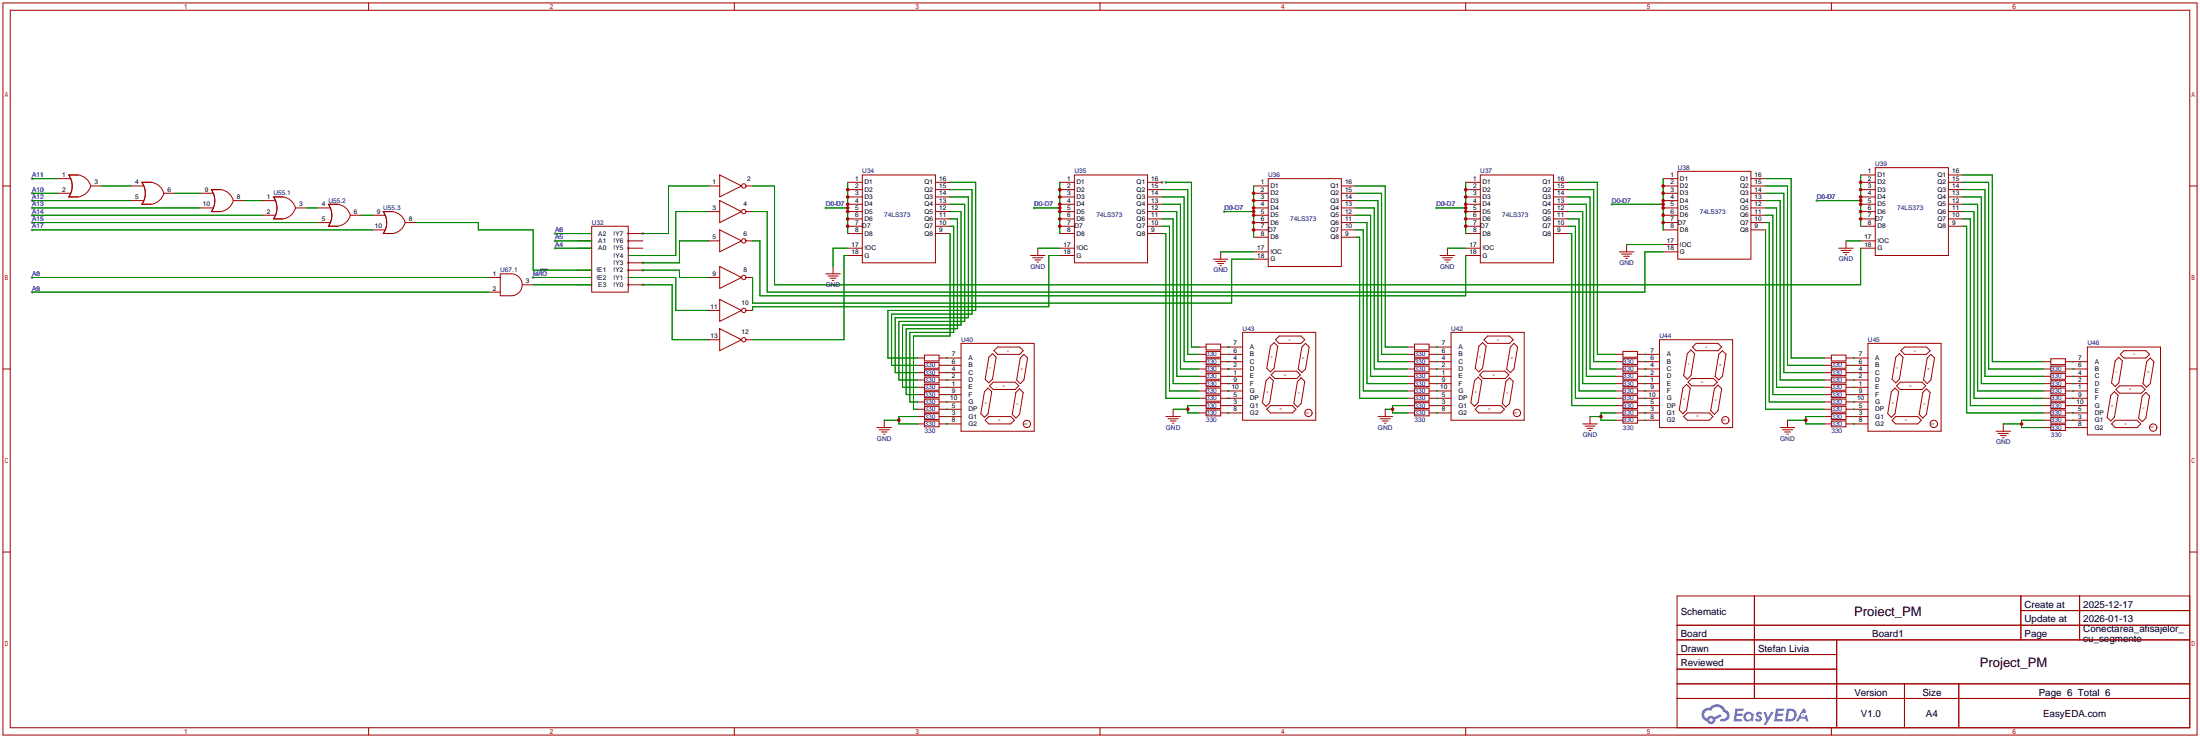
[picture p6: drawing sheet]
<svg xmlns="http://www.w3.org/2000/svg" width="764mm" height="256mm" viewBox="0 0 764 256" stroke-linecap="round" stroke-linejoin="round" font-family="sans-serif">
<g fill="#999">
<circle cx="218.2" cy="81" r=".51"/>
<circle cx="218.2" cy="83.6" r=".51"/>
<circle cx="218.2" cy="86.1" r=".51"/>
<circle cx="218.2" cy="91.2" r=".51"/>
<circle cx="218.2" cy="93.7" r=".51"/>
<circle cx="218.2" cy="98.8" r=".51"/>
<circle cx="403.6" cy="63.2" r=".51"/>
<circle cx="223.3" cy="93.7" r=".51"/>
<circle cx="223.3" cy="91.2" r=".51"/>
<circle cx="223.3" cy="81" r=".51"/>
<circle cx="223.3" cy="98.8" r=".51"/>
<circle cx="286.8" cy="72.1" r=".51"/>
<circle cx="359.2" cy="72.1" r=".51"/>
<circle cx="425.2" cy="73.4" r=".51"/>
<circle cx="498.9" cy="72.1" r=".51"/>
<circle cx="559.8" cy="70.9" r=".51"/>
<circle cx="630.9" cy="69.6" r=".51"/>
<circle cx="404.9" cy="63.2" r=".51"/>
<circle cx="192.8" cy="86.1" r=".51"/>
<circle cx="192.8" cy="81" r=".51"/>
<circle cx="192.8" cy="83.6" r=".51"/>
<circle cx="11.2" cy="62" r=".51"/>
<circle cx="11.2" cy="67.1" r=".51"/>
<circle cx="11.2" cy="69.6" r=".51"/>
<circle cx="11.2" cy="72.1" r=".51"/>
<circle cx="11.2" cy="74.7" r=".51"/>
<circle cx="11.2" cy="77.2" r=".51"/>
<circle cx="11.2" cy="79.8" r=".51"/>
<circle cx="11.2" cy="96.3" r=".51"/>
<circle cx="11.2" cy="101.3" r=".51"/>
<circle cx="185.2" cy="96.3" r=".51"/>
</g>
<g fill="none" stroke="#a10000" stroke-width=".35">
<path d="M1 1h762v254h-762zM3.6 3.6h756.9v248.9h-756.9zM128 1v2.6M255 1v2.6M382 1v2.6M509 1v2.6M636 1v2.6M1 64.5h2.6M760.5 64.5h2.5M1 128h2.6M760.5 128h2.5M1 191.5h2.6"/>
<path d="M760.5 191.5h2.5M582.4 206.8h178.1v45.7h-178.1zM582.4 216.9h178.1M609.3 206.8v35.5M701.8 206.8v15.2M701.8 211.8h58.7M722.2 206.8v15.2M582.4 222h178.1M582.4 227.1h55.5M582.4 237.2h178.1M582.4 232.2h55.5M637.9 222v30.5"/>
<path d="M661.4 237.2v15.3M680.3 237.2v15.3M128 252.5v2.5M255 252.5v2.5M382 252.5v2.5M509 252.5v2.5M582.4 242.3h178.1M636 252.5v2.5"/>
</g>
<g fill="#5487ff">
<path d="M610.2 247.2a1.3 1.3 0 0 1 1.8 .2l-.4 .7-.8-.4 .1 .4a1.21 1.21 0 0 1 .8 1.9 1.21 1.21 0 0 1-2.1 0l-.2-.2 .5-.6 .8 .4a.31 .31 0 0 0 .4-.3 .31 .31 0 0 0-.3-.3 1.12 1.12 0 0 1-.6-1.8z"/>
<path d="M612.4 247h.9l.6 1.9 1.2-1.9h.9l-2.7 4.5h-.9l1-1.7z"/>
<path d="M602.7 245.8l2.8 .2-.1 .5-2 .1-.1 .9h1.6l.4 .4-.4 .4h-1.7l-.2 1.2 1.9 .1 .2 .3-.2 .3-2.9 .1z"/>
<path d="M616.8 245.8l2.8 .2-.1 .5-2 .1-.1 .9h1.6l.4 .4-.4 .4h-1.7l-.2 1.2 1.9 .1 .2 .3-.2 .3-2.9 .1z"/>
<path d="M626.2 245.8h.7l.4 1.4-.7 .3a.75 .75 0 0 0-1.1 .3 .75 .75 0 0 0 .5 1 .75 .75 0 0 0 .9-.6l.5-.3 .7 2.4h-.9l-.2-1h-1.9l-.5 1h-.9z"/>
<path d="M620.6 245.8l-.7 4.5h1.5a2.27 2.27 0 0 0 2.6-2.3 2.27 2.27 0 0 0-2.7-2.2zM621.3 246.6a1.54 1.54 0 0 1 1.8 1.7 1.54 1.54 0 0 1-2.2 1.2z"/>
<path d="M606 247.4a1.67 1.67 0 0 0-.3 2.4 1.67 1.67 0 0 0 2.4 .2l.7 .3 .3-2.5-.7-.3a1.58 1.58 0 0 0-2.4-.1zM606.1 248.6a1.05 1.05 0 0 1 2.1 0 1.05 1.05 0 0 1-2.1 0z"/>
<path d="M591.6 246.2a2.37 2.37 0 0 0 1.2 4 1.54 1.54 0 0 0 1.7 1 1.54 1.54 0 0 0 1.3-1.6l2.1-1.1-.5-.8-2 1.1a1.57 1.57 0 0 0-2.6 .5 1.5 1.5 0 0 1-.8-2.1 1.5 1.5 0 0 1 2.2-.6 2.27 2.27 0 0 1 2.3-1.4 2.27 2.27 0 0 1 2 1.9 1.23 1.23 0 0 1 1.2 1.5 1.23 1.23 0 0 1-1.8 .8 .47 .47 0 0 0-.5 .4 .47 .47 0 0 0 .4 .5 2.14 2.14 0 0 0 2.7-1.3 2.14 2.14 0 0 0-1.3-2.8 3.4 3.4 0 0 0-5.6-.7l-1 .1zM593.6 249.8a.6 .6 0 0 1 1.2 0 .6 .6 0 0 1-1.2 0z"/>
<circle cx="626.2" cy="248.1" r=".28"/>
</g>
<g fill="none" stroke="#a10000" stroke-width=".35">
<path d="M582.7 59.4h25.4v30.5h-25.4zM651.3 58.2h25.4v30.4h-25.4zM20.1 67.1h4.3M20.1 62h4.3M27.1 60.7h-3.2a6.6 6.6 0 0 1 0 7.6h3.2M27.1 60.7a5.1 5.1 0 0 1 4.4 3.8M31.5 64.5a5.2 5.2 0 0 1-4.4 3.8M31.5 64.5h3.8M45.5 64.5h4.3M45.5 69.6h4.3M52.5 63.2h-3.2a6.6 6.6 0 0 1 0 7.7h3.2M52.5 63.2a5.1 5.1 0 0 1 4.4 3.9"/>
<path d="M56.9 67.1a5.2 5.2 0 0 1-4.4 3.8M56.9 67.1h3.8M69.6 67.1h4.3M69.6 72.1h4.3M76.6 65.8h-3.2a6.6 6.6 0 0 1 0 7.6h3.2M76.6 65.8a5.1 5.1 0 0 1 4.4 3.8M81 69.6a5.2 5.2 0 0 1-4.4 3.8M81 69.6h3.8M91.2 69.6h4.3M91.2 74.7h4.3M98.2 68.3h-3.2a6.6 6.6 0 0 1 0 7.6h3.2M98.2 68.3a5.1 5.1 0 0 1 4.4 3.8"/>
<path d="M102.6 72.1a5.2 5.2 0 0 1-4.4 3.8M102.6 72.1h3.8M110.2 72.1h4.4M110.2 77.2h4.4M117.2 70.9h-3.2a6.6 6.6 0 0 1 0 7.6h3.2M117.2 70.9a5.1 5.1 0 0 1 4.5 3.8M121.7 74.7a5.2 5.2 0 0 1-4.5 3.8M121.7 74.7h3.8M129.3 74.7h4.3M129.3 79.8h4.3M136.3 73.4h-3.2a6.6 6.6 0 0 1 0 7.6h3.2M136.3 73.4a5.1 5.1 0 0 1 4.4 3.8"/>
<path d="M140.7 77.2a5.2 5.2 0 0 1-4.4 3.8M140.7 77.2h3.8M205.5 78.5h12.7v22.8h-12.7zM246.1 64.5h3.8M246.1 73.4h3.8M249.9 60.7l7.7 3.8-7.7 3.8zM249.9 69.6l7.7 3.8-7.7 3.8zM249.9 79.8l7.7 3.8-7.7 3.8zM259.1 64.5h2.3M259.1 73.4h2.3M294.4 73.4h5.1M294.4 63.2h5.1"/>
<path d="M294.4 65.8h5.1M294.4 68.3h5.1M294.4 70.9h5.1M294.4 75.9h5.1M294.4 78.5h5.1M299.5 60.7h25.4v30.5h-25.4zM324.9 73.4h5M324.9 63.2h5M324.9 65.8h5M324.9 68.3h5M324.9 70.9h5M324.9 75.9h5"/>
<path d="M324.9 78.5h5M368 73.4h5.1M368 63.2h5.1M368 65.8h5.1M368 68.3h5.1M368 70.9h5.1M368 75.9h5.1M368 78.5h5.1M373.1 60.7h25.4v30.5h-25.4zM398.5 73.4h5.1M398.5 63.2h5.1M398.5 65.8h5.1"/>
<path d="M398.5 68.3h5.1M398.5 70.9h5.1M398.5 75.9h5.1M398.5 78.5h5.1M435.4 64.5h5M435.4 67.1h5M435.4 69.6h5M435.4 72.1h5M435.4 74.7h5M435.4 77.2h5M435.4 79.8h5M440.4 62h25.4v30.5h-25.4z"/>
<path d="M465.8 64.5h5.1M465.8 67.1h5.1M465.8 69.6h5.1M465.8 72.1h5.1M465.8 74.7h5.1M465.8 77.2h5.1M465.8 79.8h5.1M509 73.4h5.1M509 63.2h5.1M509 65.8h5.1M509 68.3h5.1M509 70.9h5.1"/>
<path d="M509 75.9h5.1M509 78.5h5.1M514.1 60.7h25.4v30.5h-25.4zM539.5 73.4h5.1M539.5 63.2h5.1M539.5 65.8h5.1M539.5 68.3h5.1M539.5 70.9h5.1M539.5 75.9h5.1M539.5 78.5h5.1M577.6 64.5h5.1M577.6 67.1h5.1"/>
<path d="M577.6 69.6h5.1M577.6 72.1h5.1M577.6 74.7h5.1M577.6 77.2h5.1M577.6 79.8h5.1M577.6 62h5.1M608.1 64.5h5.1M608.1 67.1h5.1M608.1 69.6h5.1M608.1 72.1h5.1M608.1 74.7h5.1M608.1 77.2h5.1"/>
<path d="M608.1 79.8h5.1M608.1 62h5.1M646.2 73.4h5.1M646.2 63.2h5.1M646.2 65.8h5.1M646.2 68.3h5.1M646.2 70.9h5.1M646.2 75.9h5.1M646.2 78.5h5.1M646.2 60.7h5.1M676.7 73.4h5M676.7 63.2h5"/>
<path d="M676.7 65.8h5M676.7 68.3h5M676.7 70.9h5M676.7 75.9h5M676.7 78.5h5M676.7 60.7h5M169.9 96.3h3.8M173.7 95h3.8a3.8 3.8 0 0 1 3.9 3.8 3.8 3.8 0 0 1-3.9 3.8h-3.8zM181.4 98.8h3.8M200.4 81h5.1M200.4 83.6h5.1M200.4 86.1h5.1"/>
<path d="M200.4 93.7h5.1M200.4 96.3h5.1M200.4 98.8h5.1M218.2 81h5.1M218.2 83.6h5.1M218.2 86.1h5.1M218.2 88.6h5.1M218.2 91.2h5.1M218.2 93.7h5.1M218.2 96.3h5.1M218.2 98.8h5.1M246.1 83.6h3.8"/>
<path d="M246.1 96.3h3.8M249.9 92.5l7.7 3.8-7.7 3.8zM259.1 83.6h2.3M259.1 96.3h2.3M286.8 95h5M287.5 95.8h3.6M288.3 96.5h2M289.1 97.3h.5M289.3 92.5v2.5M294.4 81h5.1M294.4 86.1h5.1M294.4 88.6h5.1"/>
<path d="M324.9 81h5M357.9 88.6h5.1M358.6 89.4h3.6M359.4 90.2h2M360.2 90.9h.5M360.4 86.1v2.5M368 81h5.1M368 86.1h5.1M368 88.6h5.1M398.5 81h5.1M421.4 89.9h5.1M422.1 90.7h3.6"/>
<path d="M422.9 91.4h2M423.7 92.2h.5M423.9 87.4v2.5M435.4 82.3h5M435.4 87.4h5M435.4 89.9h5M465.8 82.3h5.1M500.1 88.6h5.1M500.9 89.4h3.5M501.6 90.2h2.1M502.4 90.9h.5M502.7 86.1v2.5"/>
<path d="M509 81h5.1M509 86.1h5.1M509 88.6h5.1M539.5 81h5.1M562.4 87.4h5M563.1 88.1h3.6M563.9 88.9h2M564.6 89.7h.5M564.9 84.8v2.6M577.6 87.4h5.1M577.6 84.8h5.1M638.6 86.1h5"/>
<path d="M639.3 86.9h3.6M640.1 87.6h2M640.8 88.4h.5M641.1 83.6v2.5M646.2 83.6h5.1M646.2 86.1h5.1M169.9 101.3h3.8M246.1 107.7h3.8M246.1 117.9h3.8M249.9 103.9l7.7 3.8-7.7 3.8zM249.9 114l7.7 3.9-7.7 3.8zM259.1 107.7h2.3"/>
<path d="M259.1 117.9h2.3M333.8 119.1h25.4v30.5h-25.4zM418.8 119.4h5.1v2h-5.1zM431.5 115.3h25.4v30.5h-25.4zM442.5 118.9l1.2 1.2-1.2 7.7-1.3 1.2-1.3-1.2 1.3-7.7zM444.2 116.6h7.7l1.2 1.3-1.2 1.2h-7.7l-1.2-1.2zM453.4 119.1l1.3 1.3-1.3 7.6-1.3 1.3-1.3-1.3 1.3-7.6zM491.2 119.4h5.1v2h-5.1zM503.9 115.3h25.4v30.5h-25.4zM514.9 118.9l1.2 1.2-1.2 7.7-1.3 1.2-1.3-1.2 1.3-7.7zM516.6 116.6h7.7l1.2 1.3-1.2 1.2h-7.7l-1.2-1.2zM576.3 117.9h25.4v30.4h-25.4z"/>
<path d="M648.7 119.1h25.4v30.5h-25.4zM318.5 124.2h2.6M318.5 126.7h2.6M318.5 129.3h2.6M318.5 131.8h2.6M318.5 134.4h2.6M318.5 136.9h2.6M318.5 139.4h2.6M321.1 123.2h5v2h-5zM321.1 125.7h5v2.1h-5zM321.1 128.3h5v2h-5zM321.1 130.8h5v2h-5z"/>
<path d="M321.1 133.4h5v2h-5zM321.1 135.9h5v2h-5zM321.1 138.4h5v2.1h-5zM326.1 124.2h7.7M326.1 126.7h7.7M326.1 129.3h7.7M326.1 131.8h7.7M326.1 134.4h7.7M326.1 136.9h7.7M326.1 139.4h7.7M343.2 134.6l1.2 1.3-1.2 7.6-1.3 1.3-1.3-1.3 1.3-7.6zM343.7 133.9l1.2-1.3h7.7l1.2 1.3-1.2 1.2h-7.7z"/>
<path d="M344.7 122.7l1.2 1.3-1.2 7.6-1.3 1.2-1.3-1.2 1.3-7.6zM345.2 121.7l1.3-1.3h7.6l1.2 1.3-1.2 1.2h-7.6zM354.1 134.9l1.2 1.2-1.2 7.7-1.3 1.2-1.3-1.2 1.3-7.7zM355.6 122.9l1.3 1.3-1.3 7.6-1.3 1.3-1.2-1.3 1.2-7.6zM416.3 120.4h2.5M416.3 122.9h2.5M416.3 125.5h2.5M416.3 128h2.5M416.3 130.6h2.5M416.3 133.1h2.5M416.3 135.6h2.5M416.3 138.2h2.5"/>
<path d="M418.8 121.9h5.1v2.1h-5.1zM418.8 124.5h5.1v2h-5.1zM418.8 127h5.1v2h-5.1zM418.8 129.5h5.1v2.1h-5.1zM418.8 132.1h5.1v2h-5.1zM418.8 134.6h5.1v2.1h-5.1zM418.8 137.2h5.1v2h-5.1zM418.8 139.7h5.1v2h-5.1zM423.9 120.4h7.6M423.9 122.9h7.6M423.9 125.5h7.6M423.9 128h7.6"/>
<path d="M423.9 130.6h7.6M423.9 133.1h7.6M423.9 135.6h7.6M423.9 138.2h7.6M439.7 132.1l1.2-1.3 1.3 1.3-1.3 7.6-1.2 1.3-1.3-1.3zM442.7 128.8h7.6l1.3 1.2-1.3 1.3h-7.6l-1.2-1.3zM451.9 131.1l1.2 1.2-1.2 7.7-1.3 1.2-1.3-1.2 1.3-7.7zM488.7 120.4h2.5M488.7 122.9h2.5M488.7 125.5h2.5M488.7 128h2.5M488.7 130.6h2.5"/>
<path d="M488.7 133.1h2.5M488.7 135.6h2.5M488.7 138.2h2.5M491.2 121.9h5.1v2.1h-5.1zM491.2 124.5h5.1v2h-5.1zM491.2 127h5.1v2h-5.1zM491.2 129.5h5.1v2.1h-5.1zM491.2 132.1h5.1v2h-5.1zM491.2 134.6h5.1v2.1h-5.1zM491.2 137.2h5.1v2h-5.1zM491.2 139.7h5.1v2h-5.1zM496.3 120.4h7.6"/>
<path d="M496.3 122.9h7.6M496.3 125.5h7.6M496.3 128h7.6M496.3 130.6h7.6M496.3 133.1h7.6M496.3 135.6h7.6M496.3 138.2h7.6M513.3 130.8l1.3 1.3-1.3 7.6-1.2 1.3-1.3-1.3 1.3-7.6zM515.1 128.8h7.6l1.3 1.2-1.3 1.3h-7.6l-1.3-1.3zM524.3 131.1l1.2 1.2-1.2 7.7-1.3 1.2-1.3-1.2 1.3-7.7zM524.5 120.4l1.3-1.3 1.2 1.3-1.2 7.6-1.3 1.3-1.3-1.3zM561.1 122.9h2.5"/>
<path d="M561.1 125.5h2.5M561.1 128h2.5M561.1 130.6h2.5M561.1 133.1h2.5M561.1 135.6h2.5M561.1 138.2h2.5M563.6 121.9h5.1v2.1h-5.1zM563.6 124.5h5.1v2h-5.1zM563.6 127h5.1v2h-5.1zM563.6 129.5h5.1v2.1h-5.1zM563.6 132.1h5.1v2h-5.1zM563.6 134.6h5.1v2.1h-5.1z"/>
<path d="M563.6 137.2h5.1v2h-5.1zM563.6 139.7h5.1v2h-5.1zM568.7 122.9h7.6M568.7 125.5h7.6M568.7 128h7.6M568.7 130.6h7.6M568.7 133.1h7.6M568.7 135.6h7.6M568.7 138.2h7.6M585.7 133.4l1.3 1.2-1.3 7.6-1.2 1.3-1.3-1.3 1.3-7.6zM587.2 121.4l1.3 1.3-1.3 7.6-1.2 1.3-1.3-1.3 1.3-7.6zM587.5 131.3h7.6l1.3 1.3-1.3 1.3h-7.6l-1.3-1.3z"/>
<path d="M587.8 120.4l1.2-1.3h7.6l1.3 1.3-1.3 1.3h-7.6zM596.6 133.6l1.3 1.3-1.3 7.6-1.2 1.3-1.3-1.3 1.3-7.6zM598.2 121.7l1.2 1.2-1.2 7.7-1.3 1.2-1.3-1.2 1.3-7.7zM633.5 124.2h2.5M633.5 126.7h2.5M633.5 129.3h2.5M633.5 131.8h2.5M633.5 134.4h2.5M633.5 136.9h2.5M633.5 139.4h2.5M636 123.2h5.1v2h-5.1zM636 125.7h5.1v2.1h-5.1z"/>
<path d="M636 128.3h5.1v2h-5.1zM636 130.8h5.1v2h-5.1zM636 133.4h5.1v2h-5.1zM636 135.9h5.1v2h-5.1zM636 138.4h5.1v2.1h-5.1zM641.1 124.2h7.6M641.1 126.7h7.6M641.1 129.3h7.6M641.1 131.8h7.6M641.1 134.4h7.6M641.1 136.9h7.6M641.1 139.4h7.6"/>
<path d="M658.1 134.6l1.3 1.3-1.3 7.6-1.3 1.3-1.2-1.3 1.2-7.6zM658.6 133.9l1.3-1.3h7.6l1.3 1.3-1.3 1.2h-7.6zM659.6 122.7l1.3 1.3-1.3 7.6-1.2 1.2-1.3-1.2 1.3-7.6zM661.4 120.4h7.6l1.3 1.3-1.3 1.2h-7.6l-1.3-1.2zM669 134.9l1.3 1.2-1.3 7.7-1.2 1.2-1.3-1.2 1.3-7.7zM669.3 124.2l1.3-1.3 1.2 1.3-1.2 7.6-1.3 1.3-1.3-1.3zM709.7 125.5h2.5M709.7 128h2.5M709.7 130.6h2.5M709.7 133.1h2.5M709.7 135.6h2.5M709.7 138.2h2.5"/>
<path d="M712.2 124.5h5.1v2h-5.1zM712.2 127h5.1v2h-5.1zM712.2 129.5h5.1v2.1h-5.1zM712.2 132.1h5.1v2h-5.1zM712.2 134.6h5.1v2.1h-5.1zM712.2 137.2h5.1v2h-5.1zM712.2 139.7h5.1v2h-5.1zM717.3 125.5h7.6M717.3 128h7.6M717.3 130.6h7.6M717.3 133.1h7.6M717.3 135.6h7.6"/>
<path d="M717.3 138.2h7.6M724.9 120.4h25.4v30.5h-25.4zM733 137.2l1.3-1.3 1.3 1.3-1.3 7.6-1.3 1.3-1.2-1.3zM734.6 125.2l1.2-1.2 1.3 1.2-1.3 7.6-1.2 1.3-1.3-1.3zM734.8 135.1l1.3-1.2h7.6l1.3 1.2-1.3 1.3h-7.6zM737.6 121.7h7.6l1.3 1.2-1.3 1.3h-7.6l-1.3-1.3zM744 137.4l1.2-1.3 1.3 1.3-1.3 7.6-1.2 1.3-1.3-1.3zM745.5 125.5l1.3-1.3 1.2 1.3-1.2 7.6-1.3 1.3-1.3-1.3zM304.5 148.3h5.1M305.3 149.1h3.6M306.1 149.9h2M306.8 150.6h.5"/>
<path d="M307.1 145.8v2.5M318.5 144.5h2.6M318.5 147.1h2.6M318.5 142h2.6M321.1 141h5v2h-5zM321.1 143.5h5v2h-5zM321.1 146.1h5v2h-5zM326.1 144.5h7.7M326.1 147.1h7.7M326.1 142h7.7M342.1 145.8l1.3-1.3h7.6l1.3 1.3-1.3 1.3h-7.6zM404.9 144.5h5.1"/>
<path d="M405.6 145.3h3.6M406.4 146.1h2M407.2 146.8h.5M407.4 142v2.5M416.3 140.7h2.5M416.3 143.3h2.5M418.8 142.2h5.1v2.1h-5.1zM423.9 140.7h7.6M423.9 143.3h7.6M441.2 140.7h7.6l1.3 1.3-1.3 1.3h-7.6l-1.3-1.3zM478.5 144.5h5.1M479.3 145.3h3.6"/>
<path d="M480.1 146.1h2M480.8 146.8h.5M481.1 142v2.5M488.7 140.7h2.5M488.7 143.3h2.5M491.2 142.2h5.1v2.1h-5.1zM496.3 140.7h7.6M496.3 143.3h7.6M513.6 140.7h7.6l1.3 1.3-1.3 1.3h-7.6l-1.3-1.3zM549.7 147.1h5M550.4 147.8h3.6M551.2 148.6h2"/>
<path d="M551.9 149.4h.5M552.2 144.5v2.6M561.1 145.8h2.5M561.1 140.7h2.5M561.1 143.3h2.5M563.6 142.2h5.1v2.1h-5.1zM563.6 144.8h5.1v2h-5.1zM568.7 145.8h7.6M568.7 140.7h7.6M568.7 143.3h7.6M584.7 144.5l1.3-1.2h7.6l1.3 1.2-1.3 1.3h-7.6zM618.2 148.3h5.1"/>
<path d="M619 149.1h3.6M619.8 149.9h2M620.5 150.6h.5M620.8 145.8v2.5M633.5 144.5h2.5M633.5 147.1h2.5M633.5 142h2.5M636 141h5.1v2h-5.1zM636 143.5h5.1v2h-5.1zM636 146.1h5.1v2h-5.1zM641.1 144.5h7.6M641.1 147.1h7.6"/>
<path d="M641.1 142h7.6M657.1 145.8l1.3-1.3h7.6l1.3 1.3-1.3 1.3h-7.6zM693.2 149.6h5M693.9 150.4h3.6M694.7 151.1h2M695.5 151.9h.5M695.7 147.1v2.5M709.7 145.8h2.5M709.7 140.7h2.5M709.7 143.3h2.5M709.7 148.3h2.5M712.2 142.2h5.1v2.1h-5.1z"/>
<path d="M712.2 144.8h5.1v2h-5.1zM712.2 147.3h5.1v2.1h-5.1zM717.3 145.8h7.6M717.3 140.7h7.6M717.3 143.3h7.6M717.3 148.3h7.6M733.3 147.1l1.3-1.3h7.6l1.3 1.3-1.3 1.2h-7.6z"/>
<circle cx="258.3" cy="73.4" r=".76"/>
<circle cx="258.3" cy="64.5" r=".76"/>
<circle cx="258.3" cy="83.6" r=".76"/>
<circle cx="258.3" cy="96.3" r=".76"/>
<circle cx="258.3" cy="117.9" r=".76"/>
<circle cx="258.3" cy="107.7" r=".76"/>
<circle cx="356.6" cy="147.1" r="1.27"/>
<circle cx="454.4" cy="143.3" r="1.27"/>
<circle cx="526.8" cy="143.3" r="1.27"/>
<circle cx="599.2" cy="145.8" r="1.27"/>
<circle cx="671.6" cy="147.1" r="1.27"/>
<circle cx="747.8" cy="148.3" r="1.27"/>
</g>
<g fill="none" stroke="#008700" stroke-width=".35">
<path d="M11.2 72.1h58.4M11.2 69.6h34.3M11.2 79.8h118.1M11.2 77.2h99M11.2 74.7h80M11.2 67.1h8.9M11.2 62h8.9M35.3 64.5h10.2M60.7 67.1h8.9M84.8 69.6h6.4M106.4 72.1h3.8M125.5 74.7h3.8"/>
<path d="M144.5 77.2h21.6v2.6h19.1v13.9h20.3M246.1 73.4h-11.4v15.2h-16.5M246.1 64.5h-13.9v16.5h-8.9M261.4 73.4h5v27.9h304.8v-13.9h6.4M261.4 64.5h7.6v34.3h377.2v-12.7M286.8 72.1h7.6M294.4 63.2v17.8M329.9 73.4h3.9v39.4h-20.4v21.6h5.1M329.9 63.2h8.9v44.5h-30.4v16.5h10.1M329.9 70.9h5.1v40.6h-22.8v20.3h6.3M329.9 78.5h1.3v36.8h-15.2v24.1h2.5M329.9 75.9h2.6v38.1h-17.8v22.9h3.8"/>
<path d="M329.9 68.3h6.4v41.9h-25.4v19.1h7.6M329.9 65.8h7.7v43.2h-28v17.7h8.9M359.2 72.1h8.8M368 63.2v17.8M403.6 73.4h5.1v57.2h7.6M403.6 70.9h6.4v57.1h6.3M403.6 78.5h2.5v57.1h10.2M403.6 75.9h3.8v57.2h8.9M403.6 68.3h7.6v57.2h5.1M403.6 65.8h8.9v57.1h3.8M404.9 63.2h8.9v57.2h2.5M425.2 73.4h10.2"/>
<path d="M435.4 64.5v17.8M470.9 64.5h10.2v55.9h7.6M470.9 72.1h6.4v55.9h11.4M470.9 69.6h7.6v55.9h10.2M470.9 79.8h2.6v55.8h15.2M470.9 77.2h3.8v55.9h14M470.9 74.7h5.1v55.9h12.7M470.9 67.1h8.9v55.8h8.9M498.9 72.1h10.1M509 63.2v17.8M544.6 73.4h5.1v59.7h11.4M544.6 70.9h6.3v59.7h10.2"/>
<path d="M544.6 78.5h2.5v59.7h14M544.6 75.9h3.8v59.7h12.7M544.6 68.3h7.6v59.7h8.9M544.6 65.8h8.9v59.7h7.6M544.6 63.2h10.1v59.7h6.4M559.8 70.9h17.8M577.6 62v17.8M613.2 64.5h7.6v62.2h12.7M613.2 72.1h3.8v62.3h16.5M613.2 69.6h5v62.2h15.3M613.2 79.8v62.2h20.3M613.2 77.2h1.2v62.2h19.1"/>
<path d="M613.2 74.7h2.5v62.2h17.8M613.2 67.1h6.3v62.2h14M613.2 62h8.8v62.2h11.5M630.9 69.6h15.3M646.2 60.7v17.8M681.7 73.4h3.8v64.8h24.2M681.7 70.9h5.1v64.7h22.9M681.7 78.5h1.3v64.8h26.7M681.7 75.9h2.6v64.8h25.4M681.7 68.3h6.4v64.8h21.6M681.7 65.8h7.7v64.8h20.3M681.7 63.2h8.9v64.8h19.1"/>
<path d="M681.7 60.7h10.2v64.8h17.8M11.2 96.3h158.7M185.2 96.3h20.3M185.2 98.8h20.3M192.8 83.6h12.7M192.8 81h12.7M192.8 86.1h12.7M218.2 96.3h16.5v11.4h11.4M223.3 93.7h12.7v2.6h10.1M223.3 98.8h10.1v19.1h12.7M246.1 83.6h-10.1v7.6h-12.7M261.4 83.6h2.5v19h245.1v-14"/>
<path d="M294.4 88.6h-1.3v29.3h-31.7M294.4 86.1h-5.1v6.4M329.9 81v35.6h-12.7v25.4h1.3M360.4 86.1h7.6M368 88.6h-3.8v17.8h-102.8v1.3M403.6 81h1.3v57.2h11.4M423.9 87.4h11.5M435.4 89.9h-7.7v15.3h-166.3v-8.9M470.9 82.3h1.3v55.9h16.5M502.7 86.1h6.3M544.6 81h1.2v59.7h15.3M564.9 84.8h12.7"/>
<path d="M641.1 83.6h5.1M11.2 101.3h158.7M328.7 124.2h.1M328.7 126.7h.1M328.7 129.3h.1M328.7 131.8h.1M328.7 134.4h.1M328.7 136.9h.1M328.7 139.4h.1M426.5 120.4h.1M426.5 122.9h.1M426.5 125.5h.1"/>
<path d="M426.5 128h.1M426.5 130.6h.1M426.5 133.1h.1M426.5 135.6h.1M426.5 138.2h.1M498.9 120.4h.1M498.9 122.9h.1M498.9 125.5h.1M498.9 128h.1M498.9 130.6h.1M498.9 133.1h.1M498.9 135.6h.1"/>
<path d="M498.9 138.2h.1M571.2 122.9h.1M571.2 138.2h.1M571.2 135.6h.1M571.2 133.1h.1M571.2 130.6h.1M571.2 128h.1M571.2 125.5h.1M643.6 124.2h.1M643.6 126.7h.1M643.6 129.3h.1M643.6 131.8h.1"/>
<path d="M643.6 134.4h.1M643.6 136.9h.1M643.6 139.4h.1M719.8 125.5h.1M719.8 128h.1M719.8 130.6h.1M719.8 133.1h.1M719.8 135.6h.1M719.8 138.2h.1M307.1 145.8h5.1M318.5 144.5h-6.3v2.6h6.3M328.7 142h.1"/>
<path d="M328.7 144.5h.1M328.7 147.1h.1M407.4 142h5.1M416.3 140.7h-3.8v2.6h3.8M426.5 140.7h.1M426.5 143.3h.1M481.1 142h2.5M488.7 140.7h-5.1v2.6h5.1M498.9 140.7h.1M498.9 143.3h.1M552.2 144.5h3.8M561.1 143.3h-5.1v2.5h5.1"/>
<path d="M571.2 145.8h.1M571.2 143.3h.1M571.2 140.7h.1M620.8 145.8h6.3M633.5 144.5h-6.4v2.6h6.4M643.6 142h.1M643.6 144.5h.1M643.6 147.1h.1M695.7 147.1h6.4M709.7 145.8h-7.6v2.5h7.6M719.8 140.7h.1M719.8 143.3h.1"/>
<path d="M719.8 145.8h.1M719.8 148.3h.1"/>
</g>
<path d="M187.7 93.4h2.4" fill="none" stroke="#00f" stroke-width=".35"/>
<g fill="#c00">
<circle cx="294.4" cy="65.8" r=".63"/>
<circle cx="294.4" cy="68.3" r=".63"/>
<circle cx="294.4" cy="70.9" r=".63"/>
<circle cx="294.4" cy="72.1" r=".63"/>
<circle cx="294.4" cy="73.4" r=".63"/>
<circle cx="294.4" cy="75.9" r=".63"/>
<circle cx="294.4" cy="78.5" r=".63"/>
<circle cx="368" cy="68.3" r=".63"/>
<circle cx="368" cy="65.8" r=".63"/>
<circle cx="368" cy="70.9" r=".63"/>
<circle cx="368" cy="72.1" r=".63"/>
<circle cx="368" cy="73.4" r=".63"/>
<circle cx="368" cy="75.9" r=".63"/>
<circle cx="368" cy="78.5" r=".63"/>
<circle cx="435.4" cy="77.2" r=".63"/>
<circle cx="435.4" cy="79.8" r=".63"/>
<circle cx="435.4" cy="74.7" r=".63"/>
<circle cx="435.4" cy="73.4" r=".63"/>
<circle cx="435.4" cy="72.1" r=".63"/>
<circle cx="435.4" cy="69.6" r=".63"/>
<circle cx="435.4" cy="67.1" r=".63"/>
<circle cx="509" cy="65.8" r=".63"/>
<circle cx="509" cy="68.3" r=".63"/>
<circle cx="509" cy="70.9" r=".63"/>
<circle cx="509" cy="72.1" r=".63"/>
<circle cx="509" cy="73.4" r=".63"/>
<circle cx="509" cy="75.9" r=".63"/>
<circle cx="509" cy="78.5" r=".63"/>
<circle cx="577.6" cy="64.5" r=".63"/>
<circle cx="577.6" cy="67.1" r=".63"/>
<circle cx="577.6" cy="69.6" r=".63"/>
<circle cx="577.6" cy="70.9" r=".63"/>
<circle cx="577.6" cy="72.1" r=".63"/>
<circle cx="577.6" cy="74.7" r=".63"/>
<circle cx="577.6" cy="77.2" r=".63"/>
<circle cx="646.2" cy="75.9" r=".63"/>
<circle cx="646.2" cy="73.4" r=".63"/>
<circle cx="646.2" cy="70.9" r=".63"/>
<circle cx="646.2" cy="69.6" r=".63"/>
<circle cx="646.2" cy="68.3" r=".63"/>
<circle cx="646.2" cy="65.8" r=".63"/>
<circle cx="646.2" cy="63.2" r=".63"/>
<circle cx="312.2" cy="145.8" r=".63"/>
<circle cx="556" cy="144.5" r=".63"/>
<circle cx="483.6" cy="142" r=".63"/>
<circle cx="627.1" cy="145.8" r=".63"/>
<circle cx="702.1" cy="147.1" r=".63"/>
<circle cx="412.5" cy="142" r=".63"/>
</g>
<g font-size="4.5">
<text x="644" y="213.6">Proiect_PM</text>
<text x="687.6" y="231.4">Project_PM</text>
</g>
<g font-size="3.4">
<text x="583.7" y="213.4">Schematic</text>
<text x="703.1" y="210.8">Create at</text>
<text x="703.1" y="215.9">Update at</text>
<text x="723.5" y="210.8">2025-12-17</text>
<text x="723.5" y="215.9">2026-01-13</text>
<text x="583.7" y="221">Board</text>
<text x="650.2" y="221">Board1</text>
<text x="703.1" y="221">Page</text>
<text x="723.5" y="219.3">Conectarea_afisajelor_</text>
<text x="583.7" y="226.1">Drawn</text>
<text x="610.6" y="226.1">Stefan Livia</text>
<text x="723.5" y="222.7">cu_segmente</text>
<text x="583.7" y="231.1">Reviewed</text>
<text x="644" y="241.3">Version</text>
<text x="667.6" y="241.3">Size</text>
<text x="708" y="241.3">Page 6 Total 6</text>
<text x="646.3" y="248.9">V1.0</text>
<text x="668.9" y="248.9">A4</text>
<text x="709.5" y="248.9">EasyEDA.com</text>
</g>
<g font-size="2.3" fill="#000080">
<text x="582.7" y="58.9">U38</text>
<text x="651.3" y="57.6">U39</text>
<text x="299.5" y="60.2">U34</text>
<text x="373.1" y="60.2">U35</text>
<text x="440.4" y="61.4">U36</text>
<text x="514.1" y="60.2">U37</text>
<text x="95" y="67.8">U55.1</text>
<text x="114" y="70.3">U55.2</text>
<text x="133.1" y="72.9">U55.3</text>
<text x="205.5" y="77.9">U32</text>
<text x="307.1" y="75.4">74LS373</text>
<text x="380.7" y="75.4">74LS373</text>
<text x="448.1" y="76.7">74LS373</text>
<text x="521.7" y="75.4">74LS373</text>
<text x="590.3" y="74.1">74LS373</text>
<text x="658.9" y="72.9">74LS373</text>
<text x="173.7" y="94.5">U67.1</text>
<text x="357.9" y="93.2">GND</text>
<text x="421.4" y="94.5">GND</text>
<text x="500.1" y="93.2">GND</text>
<text x="562.4" y="91.9">GND</text>
<text x="638.6" y="90.6">GND</text>
<text x="286.8" y="99.5">GND</text>
<text x="333.8" y="118.6">U40</text>
<text x="431.5" y="114.8">U43</text>
<text x="503.9" y="114.8">U42</text>
<text x="576.3" y="117.3">U44</text>
<text x="648.7" y="118.6">U45</text>
<text x="724.9" y="119.9">U46</text>
<text x="404.9" y="149.1">GND</text>
<text x="478.6" y="149.1">GND</text>
<text x="304.6" y="152.9">GND</text>
<text x="549.7" y="151.6">GND</text>
<text x="618.3" y="152.9">GND</text>
<text x="693.2" y="154.1">GND</text>
</g>
<g font-size="2.3" fill="#00f">
<text x="11.2" y="61.4">A11</text>
<text x="11.2" y="66.5">A10</text>
<text x="11.2" y="69.1">A12</text>
<text x="11.2" y="71.6">A13</text>
<text x="286.8" y="71.6">D0-D7</text>
<text x="359.2" y="71.6">D0-D7</text>
<text x="498.9" y="71.6">D0-D7</text>
<text x="559.8" y="70.3">D0-D7</text>
<text x="630.9" y="69.1">D0-D7</text>
<text x="11.2" y="74.1">A14</text>
<text x="11.2" y="76.7">A15</text>
<text x="425.2" y="72.9">D0-D7</text>
<text x="11.2" y="79.2">A17</text>
<text x="192.8" y="80.5">A6</text>
<text x="192.8" y="83">A5</text>
<text x="192.8" y="85.6">A4</text>
<text x="11.2" y="95.7">A8</text>
<text x="185.2" y="95.7">M/IO</text>
<text x="11.2" y="100.8">A9</text>
<text x="418.8" y="123.7">330</text>
<text x="491.2" y="123.7">330</text>
<text x="321.1" y="127.5">330</text>
<text x="321.1" y="130">330</text>
<text x="418.8" y="126.2">330</text>
<text x="418.8" y="128.7">330</text>
<text x="418.8" y="131.3">330</text>
<text x="491.2" y="126.2">330</text>
<text x="491.2" y="128.7">330</text>
<text x="491.2" y="131.3">330</text>
<text x="563.6" y="126.2">330</text>
<text x="563.6" y="128.7">330</text>
<text x="563.6" y="131.3">330</text>
<text x="636" y="127.5">330</text>
<text x="636" y="130">330</text>
<text x="712.2" y="128.7">330</text>
<text x="712.2" y="131.3">330</text>
<text x="321.1" y="132.6">330</text>
<text x="321.1" y="135.1">330</text>
<text x="321.1" y="137.6">330</text>
<text x="418.8" y="133.8">330</text>
<text x="418.8" y="136.4">330</text>
<text x="491.2" y="133.8">330</text>
<text x="491.2" y="136.4">330</text>
<text x="563.6" y="133.8">330</text>
<text x="563.6" y="136.4">330</text>
<text x="636" y="132.6">330</text>
<text x="636" y="135.1">330</text>
<text x="636" y="137.6">330</text>
<text x="712.2" y="133.8">330</text>
<text x="712.2" y="136.4">330</text>
<text x="321.1" y="140.2">330</text>
<text x="321.1" y="142.7">330</text>
<text x="418.8" y="138.9">330</text>
<text x="418.8" y="141.4">330</text>
<text x="418.8" y="144">330</text>
<text x="491.2" y="138.9">330</text>
<text x="491.2" y="141.4">330</text>
<text x="491.2" y="144">330</text>
<text x="563.6" y="138.9">330</text>
<text x="563.6" y="141.4">330</text>
<text x="563.6" y="144">330</text>
<text x="636" y="140.2">330</text>
<text x="636" y="142.7">330</text>
<text x="712.2" y="138.9">330</text>
<text x="712.2" y="141.4">330</text>
<text x="712.2" y="144">330</text>
<text x="321.1" y="145.3">330</text>
<text x="321.1" y="147.8">330</text>
<text x="418.8" y="146.5">330</text>
<text x="491.2" y="146.5">330</text>
<text x="563.6" y="146.5">330</text>
<text x="563.6" y="149.1">330</text>
<text x="636" y="145.3">330</text>
<text x="636" y="147.8">330</text>
<text x="712.2" y="146.5">330</text>
<text x="712.2" y="149.1">330</text>
<text x="321.1" y="150.3">330</text>
<text x="636" y="150.3">330</text>
<text x="712.2" y="151.6">330</text>
</g>
<g font-size="2.3">
<text x="21.6" y="61.4">1</text>
<text x="32.8" y="64">3</text>
<text x="47" y="64">4</text>
<text x="247.4" y="64">1</text>
<text x="259.5" y="62.7">2</text>
<text x="296.9" y="62.7">1</text>
<text x="296.9" y="65.2">2</text>
<text x="300.2" y="64">D1</text>
<text x="321.1" y="64">Q1</text>
<text x="326.1" y="65.2">15</text>
<text x="326.1" y="62.7">16</text>
<text x="370.6" y="62.7">1</text>
<text x="370.6" y="65.2">2</text>
<text x="373.9" y="64">D1</text>
<text x="394.7" y="64">Q1</text>
<text x="399.8" y="65.2">15</text>
<text x="399.8" y="62.7">16</text>
<text x="437.9" y="64">1</text>
<text x="441.2" y="65.2">D1</text>
<text x="462" y="65.2">Q1</text>
<text x="467.1" y="64">16</text>
<text x="511.6" y="62.7">1</text>
<text x="511.6" y="65.2">2</text>
<text x="514.9" y="64">D1</text>
<text x="535.7" y="64">Q1</text>
<text x="540.8" y="65.2">15</text>
<text x="540.8" y="62.7">16</text>
<text x="580.1" y="61.4">1</text>
<text x="580.1" y="64">2</text>
<text x="583.4" y="62.7">D1</text>
<text x="583.4" y="65.2">D2</text>
<text x="604.3" y="65.2">Q2</text>
<text x="604.3" y="62.7">Q1</text>
<text x="609.3" y="64">15</text>
<text x="609.3" y="61.4">16</text>
<text x="648.7" y="60.2">1</text>
<text x="648.7" y="62.7">2</text>
<text x="648.7" y="65.2">3</text>
<text x="652" y="61.4">D1</text>
<text x="652" y="64">D2</text>
<text x="672.9" y="64">Q2</text>
<text x="672.9" y="61.4">Q1</text>
<text x="677.9" y="65.2">14</text>
<text x="677.9" y="62.7">15</text>
<text x="677.9" y="60.2">16</text>
<text x="21.6" y="66.5">2</text>
<text x="47" y="69.1">5</text>
<text x="58.2" y="66.5">6</text>
<text x="70.5" y="71.6">10</text>
<text x="71.1" y="66.5">9</text>
<text x="82.3" y="69.1">8</text>
<text x="92.7" y="69.1">1</text>
<text x="103.9" y="71.6">3</text>
<text x="111.8" y="71.6">4</text>
<text x="258.2" y="71.6">4</text>
<text x="296.9" y="67.8">3</text>
<text x="296.9" y="70.3">4</text>
<text x="300.2" y="66.5">D2</text>
<text x="300.2" y="69.1">D3</text>
<text x="300.2" y="71.6">D4</text>
<text x="321.1" y="71.6">Q4</text>
<text x="321.1" y="69.1">Q3</text>
<text x="321.1" y="66.5">Q2</text>
<text x="326.1" y="70.3">13</text>
<text x="326.1" y="67.8">14</text>
<text x="370.6" y="67.8">3</text>
<text x="370.6" y="70.3">4</text>
<text x="373.9" y="66.5">D2</text>
<text x="373.9" y="69.1">D3</text>
<text x="373.9" y="71.6">D4</text>
<text x="394.7" y="71.6">Q4</text>
<text x="394.7" y="69.1">Q3</text>
<text x="394.7" y="66.5">Q2</text>
<text x="399.8" y="70.3">13</text>
<text x="399.8" y="67.8">14</text>
<text x="437.9" y="66.5">2</text>
<text x="437.9" y="69.1">3</text>
<text x="437.9" y="71.6">4</text>
<text x="441.2" y="67.8">D2</text>
<text x="441.2" y="70.3">D3</text>
<text x="462" y="70.3">Q3</text>
<text x="462" y="67.8">Q2</text>
<text x="467.1" y="71.6">13</text>
<text x="467.1" y="69.1">14</text>
<text x="467.1" y="66.5">15</text>
<text x="511.6" y="67.8">3</text>
<text x="511.6" y="70.3">4</text>
<text x="514.9" y="66.5">D2</text>
<text x="514.9" y="69.1">D3</text>
<text x="514.9" y="71.6">D4</text>
<text x="535.7" y="71.6">Q4</text>
<text x="535.7" y="69.1">Q3</text>
<text x="535.7" y="66.5">Q2</text>
<text x="540.8" y="70.3">13</text>
<text x="540.8" y="67.8">14</text>
<text x="580.1" y="66.5">3</text>
<text x="580.1" y="69.1">4</text>
<text x="580.1" y="71.6">5</text>
<text x="583.4" y="67.8">D3</text>
<text x="583.4" y="70.3">D4</text>
<text x="604.3" y="70.3">Q4</text>
<text x="604.3" y="67.8">Q3</text>
<text x="609.3" y="71.6">12</text>
<text x="609.3" y="69.1">13</text>
<text x="609.3" y="66.5">14</text>
<text x="648.7" y="67.8">4</text>
<text x="648.7" y="70.3">5</text>
<text x="652" y="66.5">D3</text>
<text x="652" y="69.1">D4</text>
<text x="652" y="71.6">D5</text>
<text x="672.9" y="71.6">Q5</text>
<text x="672.9" y="69.1">Q4</text>
<text x="672.9" y="66.5">Q3</text>
<text x="677.9" y="70.3">12</text>
<text x="677.9" y="67.8">13</text>
<text x="92.7" y="74.1">2</text>
<text x="111.8" y="76.7">5</text>
<text x="122.9" y="74.1">6</text>
<text x="130.8" y="74.1">9</text>
<text x="142" y="76.7">8</text>
<text x="247.4" y="72.9">3</text>
<text x="296.9" y="72.9">5</text>
<text x="296.9" y="75.4">6</text>
<text x="296.9" y="77.9">7</text>
<text x="300.2" y="74.1">D5</text>
<text x="300.2" y="76.7">D6</text>
<text x="321.1" y="76.7">Q6</text>
<text x="321.1" y="74.1">Q5</text>
<text x="326.1" y="77.9">10</text>
<text x="326.1" y="75.4">11</text>
<text x="326.1" y="72.9">12</text>
<text x="370.6" y="72.9">5</text>
<text x="370.6" y="75.4">6</text>
<text x="370.6" y="77.9">7</text>
<text x="373.9" y="74.1">D5</text>
<text x="373.9" y="76.7">D6</text>
<text x="394.7" y="76.7">Q6</text>
<text x="394.7" y="74.1">Q5</text>
<text x="399.8" y="77.9">10</text>
<text x="399.8" y="75.4">11</text>
<text x="399.8" y="72.9">12</text>
<text x="437.9" y="74.1">5</text>
<text x="437.9" y="76.7">6</text>
<text x="441.2" y="72.9">D4</text>
<text x="441.2" y="75.4">D5</text>
<text x="441.2" y="77.9">D6</text>
<text x="462" y="77.9">Q6</text>
<text x="462" y="75.4">Q5</text>
<text x="462" y="72.9">Q4</text>
<text x="467.1" y="76.7">11</text>
<text x="467.1" y="74.1">12</text>
<text x="511.6" y="72.9">5</text>
<text x="511.6" y="75.4">6</text>
<text x="511.6" y="77.9">7</text>
<text x="514.9" y="74.1">D5</text>
<text x="514.9" y="76.7">D6</text>
<text x="535.7" y="76.7">Q6</text>
<text x="535.7" y="74.1">Q5</text>
<text x="540.8" y="77.9">10</text>
<text x="540.8" y="75.4">11</text>
<text x="540.8" y="72.9">12</text>
<text x="580.1" y="74.1">6</text>
<text x="580.1" y="76.7">7</text>
<text x="582.7" y="77.9">D7</text>
<text x="583.4" y="72.9">D5</text>
<text x="583.4" y="75.4">D6</text>
<text x="604.3" y="77.9">Q7</text>
<text x="604.3" y="75.4">Q6</text>
<text x="604.3" y="72.9">Q5</text>
<text x="609.3" y="76.7">10</text>
<text x="609.3" y="74.1">11</text>
<text x="648.7" y="72.9">6</text>
<text x="648.7" y="75.4">7</text>
<text x="648.7" y="77.9">8</text>
<text x="651.3" y="76.7">D7</text>
<text x="652" y="74.1">D6</text>
<text x="672.9" y="76.7">Q7</text>
<text x="672.9" y="74.1">Q6</text>
<text x="677.9" y="77.9">9</text>
<text x="677.9" y="75.4">10</text>
<text x="677.9" y="72.9">11</text>
<text x="130.2" y="79.2">10</text>
<text x="207.8" y="81.8">A2</text>
<text x="213.1" y="81.8">!Y7</text>
<text x="247.4" y="83">5</text>
<text x="258.2" y="81.8">6</text>
<text x="296.9" y="80.5">8</text>
<text x="299.5" y="79.2">D7</text>
<text x="300.2" y="81.8">D8</text>
<text x="321.1" y="81.8">Q8</text>
<text x="321.1" y="79.2">Q7</text>
<text x="326.1" y="80.5">9</text>
<text x="370.6" y="80.5">8</text>
<text x="373.1" y="79.2">D7</text>
<text x="373.9" y="81.8">D8</text>
<text x="394.7" y="81.8">Q8</text>
<text x="394.7" y="79.2">Q7</text>
<text x="399.8" y="80.5">9</text>
<text x="437.9" y="79.2">7</text>
<text x="437.9" y="81.8">8</text>
<text x="440.4" y="80.5">D7</text>
<text x="441.2" y="83">D8</text>
<text x="462" y="83">Q8</text>
<text x="462" y="80.5">Q7</text>
<text x="467.1" y="81.8">9</text>
<text x="467.1" y="79.2">10</text>
<text x="511.6" y="80.5">8</text>
<text x="514.1" y="79.2">D7</text>
<text x="514.9" y="81.8">D8</text>
<text x="535.7" y="81.8">Q8</text>
<text x="535.7" y="79.2">Q7</text>
<text x="540.8" y="80.5">9</text>
<text x="580.1" y="79.2">8</text>
<text x="583.4" y="80.5">D8</text>
<text x="604.3" y="80.5">Q8</text>
<text x="609.3" y="79.2">9</text>
<text x="647.5" y="83">17</text>
<text x="652" y="79.2">D8</text>
<text x="672.9" y="79.2">Q8</text>
<text x="207.8" y="86.8">A0</text>
<text x="207.8" y="84.3">A1</text>
<text x="213.1" y="84.3">!Y6</text>
<text x="213.1" y="86.8">!Y5</text>
<text x="213.1" y="89.4">!Y4</text>
<text x="295.7" y="85.6">17</text>
<text x="295.7" y="88.1">18</text>
<text x="300.2" y="86.8">!OC</text>
<text x="300.2" y="89.4">G</text>
<text x="369.3" y="85.6">17</text>
<text x="369.3" y="88.1">18</text>
<text x="373.9" y="86.8">!OC</text>
<text x="373.9" y="89.4">G</text>
<text x="436.6" y="86.8">17</text>
<text x="436.6" y="89.4">18</text>
<text x="441.2" y="88.1">!OC</text>
<text x="510.3" y="85.6">17</text>
<text x="510.3" y="88.1">18</text>
<text x="514.9" y="86.8">!OC</text>
<text x="514.9" y="89.4">G</text>
<text x="578.9" y="84.3">17</text>
<text x="578.9" y="86.8">18</text>
<text x="583.4" y="85.6">!OC</text>
<text x="583.4" y="88.1">G</text>
<text x="647.5" y="85.6">18</text>
<text x="652" y="84.3">!OC</text>
<text x="652" y="86.8">G</text>
<text x="171.2" y="95.7">1</text>
<text x="207.2" y="94.5">!E1</text>
<text x="213.1" y="91.9">!Y3</text>
<text x="213.1" y="94.5">!Y2</text>
<text x="247.4" y="95.7">9</text>
<text x="258.2" y="94.5">8</text>
<text x="441.2" y="90.6">G</text>
<text x="171.2" y="100.8">2</text>
<text x="182.6" y="98.3">3</text>
<text x="207.2" y="97">!E2</text>
<text x="207.8" y="99.5">E3</text>
<text x="213.1" y="97">!Y1</text>
<text x="213.1" y="99.5">!Y0</text>
<text x="246.8" y="107.2">11</text>
<text x="257.6" y="105.9">10</text>
<text x="246.8" y="117.3">13</text>
<text x="257.6" y="116">12</text>
<text x="428.4" y="119.9">7</text>
<text x="500.8" y="119.9">7</text>
<text x="330.6" y="123.7">7</text>
<text x="336.3" y="124.9">A</text>
<text x="428.4" y="122.4">6</text>
<text x="428.4" y="124.9">4</text>
<text x="434.1" y="121.1">A</text>
<text x="434.1" y="123.7">B</text>
<text x="500.8" y="122.4">6</text>
<text x="500.8" y="124.9">4</text>
<text x="506.5" y="121.1">A</text>
<text x="506.5" y="123.7">B</text>
<text x="573.2" y="122.4">7</text>
<text x="573.2" y="124.9">6</text>
<text x="578.9" y="123.7">A</text>
<text x="645.5" y="123.7">7</text>
<text x="651.3" y="124.9">A</text>
<text x="721.7" y="124.9">7</text>
<text x="330.6" y="126.2">6</text>
<text x="330.6" y="128.7">4</text>
<text x="330.6" y="131.3">2</text>
<text x="336.3" y="127.5">B</text>
<text x="336.3" y="130">C</text>
<text x="428.4" y="127.5">2</text>
<text x="428.4" y="130">1</text>
<text x="434.1" y="126.2">C</text>
<text x="434.1" y="128.7">D</text>
<text x="434.1" y="131.3">E</text>
<text x="500.8" y="127.5">2</text>
<text x="500.8" y="130">1</text>
<text x="506.5" y="126.2">C</text>
<text x="506.5" y="128.7">D</text>
<text x="506.5" y="131.3">E</text>
<text x="573.2" y="127.5">4</text>
<text x="573.2" y="130">2</text>
<text x="578.9" y="126.2">B</text>
<text x="578.9" y="128.7">C</text>
<text x="578.9" y="131.3">D</text>
<text x="645.5" y="126.2">6</text>
<text x="645.5" y="128.7">4</text>
<text x="645.5" y="131.3">2</text>
<text x="651.3" y="127.5">B</text>
<text x="651.3" y="130">C</text>
<text x="721.7" y="127.5">6</text>
<text x="721.7" y="130">4</text>
<text x="727.5" y="126.2">A</text>
<text x="727.5" y="128.7">B</text>
<text x="727.5" y="131.3">C</text>
<text x="330.6" y="133.8">1</text>
<text x="330.6" y="136.4">9</text>
<text x="336.3" y="132.6">D</text>
<text x="336.3" y="135.1">E</text>
<text x="336.3" y="137.6">F</text>
<text x="427.7" y="135.1">10</text>
<text x="428.4" y="132.6">9</text>
<text x="428.4" y="137.6">5</text>
<text x="434.1" y="133.8">F</text>
<text x="434.1" y="136.4">G</text>
<text x="500.1" y="135.1">10</text>
<text x="500.8" y="132.6">9</text>
<text x="500.8" y="137.6">5</text>
<text x="506.5" y="133.8">F</text>
<text x="506.5" y="136.4">G</text>
<text x="572.5" y="137.6">10</text>
<text x="573.2" y="132.6">1</text>
<text x="573.2" y="135.1">9</text>
<text x="578.9" y="133.8">E</text>
<text x="578.9" y="136.4">F</text>
<text x="645.5" y="133.8">1</text>
<text x="645.5" y="136.4">9</text>
<text x="651.3" y="132.6">D</text>
<text x="651.3" y="135.1">E</text>
<text x="651.3" y="137.6">F</text>
<text x="721.7" y="132.6">2</text>
<text x="721.7" y="135.1">1</text>
<text x="721.7" y="137.6">9</text>
<text x="727.5" y="133.8">D</text>
<text x="727.5" y="136.4">E</text>
<text x="330" y="138.9">10</text>
<text x="330.6" y="141.4">5</text>
<text x="330.6" y="144">3</text>
<text x="336.3" y="140.2">G</text>
<text x="336.3" y="142.7">DP</text>
<text x="428.4" y="140.2">3</text>
<text x="428.4" y="142.7">8</text>
<text x="434.1" y="138.9">DP</text>
<text x="434.1" y="141.4">G1</text>
<text x="434.1" y="144">G2</text>
<text x="500.8" y="140.2">3</text>
<text x="500.8" y="142.7">8</text>
<text x="506.5" y="138.9">DP</text>
<text x="506.5" y="141.4">G1</text>
<text x="506.5" y="144">G2</text>
<text x="573.2" y="140.2">5</text>
<text x="573.2" y="142.7">3</text>
<text x="578.9" y="138.9">G</text>
<text x="578.9" y="141.4">DP</text>
<text x="578.9" y="144">G1</text>
<text x="644.9" y="138.9">10</text>
<text x="645.5" y="141.4">5</text>
<text x="645.5" y="144">3</text>
<text x="651.3" y="140.2">G</text>
<text x="651.3" y="142.7">DP</text>
<text x="721.1" y="140.2">10</text>
<text x="721.7" y="142.7">5</text>
<text x="727.5" y="138.9">F</text>
<text x="727.5" y="141.4">G</text>
<text x="727.5" y="144">DP</text>
<text x="330.6" y="146.5">8</text>
<text x="336.3" y="145.3">G1</text>
<text x="336.3" y="147.8">G2</text>
<text x="573.2" y="145.3">8</text>
<text x="578.9" y="146.5">G2</text>
<text x="645.5" y="146.5">8</text>
<text x="651.3" y="145.3">G1</text>
<text x="651.3" y="147.8">G2</text>
<text x="721.7" y="145.3">3</text>
<text x="721.7" y="147.8">8</text>
<text x="727.5" y="146.5">G1</text>
<text x="727.5" y="149.1">G2</text>
</g>
<g font-size=".9" fill="#a00000">
<text x="447.5" y="118.1">A</text>
<text x="519.9" y="118.1">A</text>
<text x="349.8" y="122">A</text>
<text x="441.5" y="124.2">F</text>
<text x="452.4" y="124.5">B</text>
<text x="513.8" y="124.2">F</text>
<text x="524.8" y="124.5">B</text>
<text x="592.3" y="120.7">A</text>
<text x="664.7" y="122">A</text>
<text x="740.9" y="123.2">A</text>
<text x="343.7" y="128.1">F</text>
<text x="354.6" y="128.3">B</text>
<text x="446" y="130.3">G</text>
<text x="518.4" y="130.3">G</text>
<text x="586.2" y="126.8">F</text>
<text x="597.2" y="127">B</text>
<text x="658.6" y="128.1">F</text>
<text x="669.5" y="128.3">B</text>
<text x="734.8" y="129.3">F</text>
<text x="745.7" y="129.6">B</text>
<text x="348.2" y="134.1">G</text>
<text x="439.9" y="136.2">E</text>
<text x="450.8" y="136.7">C</text>
<text x="512.3" y="136.2">E</text>
<text x="523.2" y="136.7">C</text>
<text x="590.8" y="132.9">G</text>
<text x="663.2" y="134.1">G</text>
<text x="739.4" y="135.4">G</text>
<text x="342.1" y="140">E</text>
<text x="353.1" y="140.5">C</text>
<text x="444.5" y="142.3">D</text>
<text x="453.4" y="143.5">DP</text>
<text x="516.9" y="142.3">D</text>
<text x="525.8" y="143.5">DP</text>
<text x="584.7" y="138.7">E</text>
<text x="595.6" y="139.2">C</text>
<text x="657.1" y="140">E</text>
<text x="668" y="140.5">C</text>
<text x="733.3" y="141.3">E</text>
<text x="744.2" y="141.8">C</text>
<text x="346.7" y="146.1">D</text>
<text x="355.6" y="147.4">DP</text>
<text x="589.3" y="144.8">D</text>
<text x="598.2" y="146.1">DP</text>
<text x="661.7" y="146.1">D</text>
<text x="670.6" y="147.4">DP</text>
<text x="737.9" y="147.4">D</text>
<text x="746.8" y="148.6">DP</text>
</g>
</svg>
